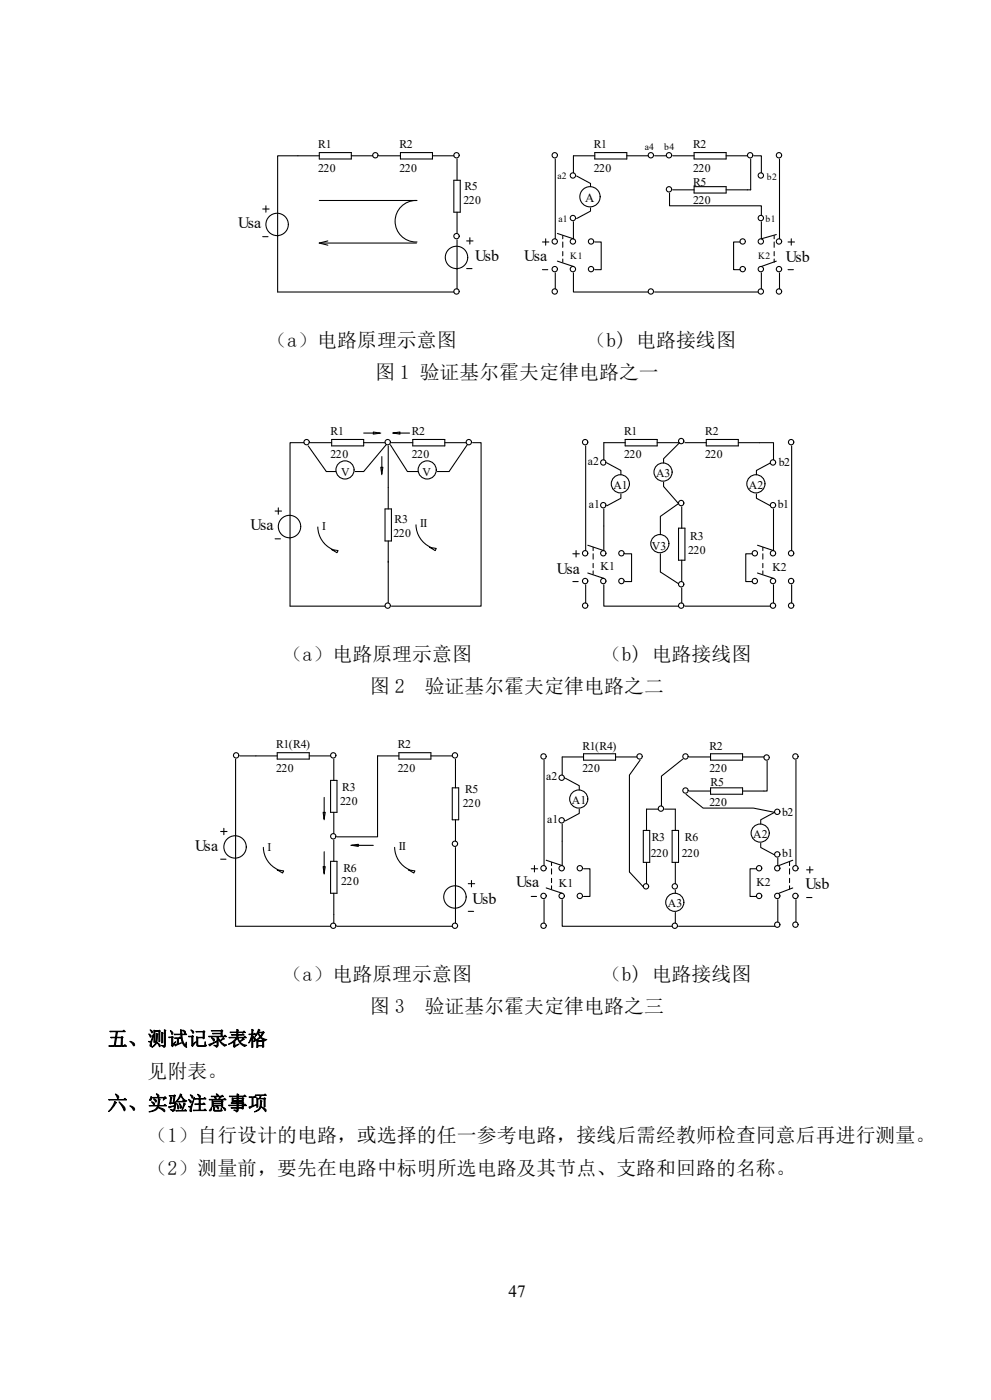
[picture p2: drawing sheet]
<svg xmlns="http://www.w3.org/2000/svg" width="184mm" height="260mm" viewBox="0 0 184 260" stroke-linecap="round" stroke-linejoin="round" font-family="sans-serif">
<g fill="none" stroke="#000" stroke-width=".2">
<path d="M48.8 38.8h1.2M49.4 38.2v1.2M59.3 28.9h-7.7v25.3h32.7M59.3 28.3h5.9v1.2h-5.9zM59.3 37.2h18M65.2 28.9h4M70.4 28.9h4M74.4 28.3h5.9v1.2h-5.9zM77.4 37.2a3.9 3.9 0 0 0-4 3.9 3.9 3.9 0 0 0 4 3.8M80.3 28.9h4M84.3 33.5h1.2v5.9h-1.2zM84.9 29.5v4"/>
<path d="M84.9 39.4v4M103.1 29.5v14.9M107.1 32.7l2.6 1.4v.6M109.7 38.6v.6l-2.6 1.4M110.5 28.9h-4v3.2M110.5 28.3h5.9v1.2h-5.9zM116.4 28.9h4M121.6 28.9h2.1M124.3 35.9v2.3h17.1v1.8M124.9 28.9h4M124.9 35.3h4M128.9 28.3h5.9v1.2h-5.9z"/>
<path d="M128.9 34.7h5.9v1.2h-5.9zM134.8 28.9h4M139.4 29.5v5.8h-4.6M140 28.9h1.4v3.2M144.8 29.5v14.9M48.8 44h1M59.3 45.1h18M59.3 45.1l1.6 .4M60.9 44.7l-1.6 .4M84.9 44.6v9M86.7 44.7h1.1M86.7 49.9h.9"/>
<path d="M87.3 44.2v1.1M100.7 50.1h1M100.7 44.9h1.2M101.3 44.4v1.1M103.1 50.7v2.9M103.5 48.5l3 1M104.5 43.8v.6M104.5 44.9v1M104.5 46.7v.8M104.5 48.1v.6M106.5 50.7v3.5h13.9M106.5 41.2v3.2l-3-1"/>
<path d="M110.5 44.9h1.1v5.2h-1.1M121.6 54.2h19.2M137.4 44.9h-1.2v5.2h1.2M141.4 41.2v3.2l2.8-.8M141.4 50.7v2.9M143.8 43.8v.6M143.8 44.9v1M143.8 46.7v.8M143.8 48.1v.6M144.2 48.5l-2.8 1M144.8 50.7v2.9M146.3 50.1h1"/>
<path d="M146.3 44.9h1.2M146.9 44.4v1.1"/>
<circle cx="69.7" cy="28.8" r=".5"/>
<circle cx="84.8" cy="28.8" r=".49"/>
<circle cx="103" cy="28.8" r=".5"/>
<circle cx="106.4" cy="32.6" r=".49"/>
<circle cx="109.6" cy="36.5" r="1.88"/>
<circle cx="120.9" cy="28.8" r=".49"/>
<circle cx="124.2" cy="28.8" r=".49"/>
<circle cx="124.2" cy="35.2" r=".49"/>
<circle cx="139.3" cy="28.8" r=".49"/>
<circle cx="141.3" cy="32.6" r=".5"/>
<circle cx="144.7" cy="28.8" r=".49"/>
<circle cx="51.5" cy="41.7" r="2.08"/>
<circle cx="84.8" cy="43.9" r=".49"/>
<circle cx="84.8" cy="54.1" r=".49"/>
<circle cx="84.8" cy="47.8" r="2.08"/>
<circle cx="103" cy="54.1" r=".49"/>
<circle cx="103" cy="44.8" r=".49"/>
<circle cx="103" cy="50" r=".49"/>
<circle cx="106.4" cy="40.5" r=".49"/>
<circle cx="106.4" cy="44.8" r=".49"/>
<circle cx="106.4" cy="50" r=".49"/>
<circle cx="109.8" cy="44.8" r=".49"/>
<circle cx="109.8" cy="50" r=".49"/>
<circle cx="120.9" cy="54.1" r=".49"/>
<circle cx="137.9" cy="44.8" r=".49"/>
<circle cx="137.9" cy="50" r=".49"/>
<circle cx="141.3" cy="40.5" r=".5"/>
<circle cx="141.3" cy="54.1" r=".5"/>
<circle cx="141.3" cy="44.8" r=".5"/>
<circle cx="141.3" cy="50" r=".5"/>
<circle cx="144.7" cy="54.1" r=".49"/>
<circle cx="144.7" cy="44.8" r=".49"/>
<circle cx="144.7" cy="50" r=".49"/>
</g>
<path d="M43.4 78.7h104.8v38.6h-104.8z" fill-rule="evenodd" fill="#fff"/>
<g fill="none" stroke="#000" stroke-width=".2">
<path d="M51.1 94.9h1.2M51.7 94.3v1.2M56.4 82.2h-2.5v30.4h17.6M57.2 82.8l3.4 4.8h1.8M57.6 82.2h4M59 97.9a4.7 4.7 0 0 0 2.7 4.1M61.6 81.6h5.9v1.2h-5.9zM67.5 80.4h3l-1.2-.2v.4l1.4-.2M67.5 82.2h4M70.9 84.8v3.2l.2-1.2h-.4l.2 1.4M71.5 94.5h1.2v6h-1.2zM71.7 82.6l-4.2 5h-1.6"/>
<path d="M72.1 82.8v11.7M72.5 82.6l3.2 5h1.9M72.7 82.2h4M72.9 80.4l1.4-.2v.4l-1.2-.2h3M76.7 81.6h5.9v1.2h-5.9zM77.2 97.5a4.7 4.7 0 0 0 2.7 4.1M82.6 82.2h4M86.8 82.6l-3.4 5h-2.2M87.8 82.2h1.5v30.4h-16.6M108.8 82.8v19.5M112.1 94.5v7.8l-2.9-1M112.7 86l2.6 1.4v.8"/>
<path d="M115.3 91.7v.8l-2.6 1.4M116.1 82.2h-4v3.2M116.1 81.6h5.9v1.2h-5.9zM122 82.2h4M123.2 89.6v.8l2.8 3.1-3.4 2.4v3.4M126 98.1h1.2v6h-1.2zM126.2 82.2l-3 3v.8M126.6 94.1v4M127.2 82.2h4M131.2 81.6h5.9v1.2h-5.9zM137.1 82.2h6.5v3.2M140.5 91.7v.8l2.5 1.4"/>
<path d="M143 86l-2.5 1.4v.8M143.6 94.5v7.8l-2.9-1M147 82.8v19.5M51.1 100.1h1M61.6 102.1l1.2 .2-.2 .4zM72.1 100.5v11.5M79.8 101.7l1.2 .2-.2 .4zM106.4 108h1M106.4 102.9h1.2M107 102.3v1.2M108.8 108.6v3.4M109.2 106.4l2.9 1"/>
<path d="M110.1 101.7v.6M110.1 102.9v1M110.1 104.6v.8M110.1 106v.6M112.1 108.6v4h13.9M116.1 102.9h1.2v5.1h-1.2M122.6 102.9v3.3l3.4 2.2M126.6 104.1v3.9M126.6 109.2v2.8M127.2 112.6h15.8M139.7 102.9h-1.2v5.1h1.2M140.7 106.4l2.9 1"/>
<path d="M141.7 101.7v.6M141.7 102.9v1M141.7 104.6v.8M141.7 106v.6M143.6 108.6v3.4M147 108.6v3.4"/>
<circle cx="53.8" cy="97.8" r="2.08"/>
<circle cx="56.9" cy="82.1" r=".5"/>
<circle cx="64.1" cy="87.3" r="1.69"/>
<circle cx="72" cy="82.1" r=".5"/>
<circle cx="79.3" cy="87.3" r="1.69"/>
<circle cx="87.1" cy="82.1" r=".5"/>
<circle cx="108.7" cy="82.1" r=".5"/>
<circle cx="112" cy="85.9" r=".5"/>
<circle cx="112" cy="93.8" r=".5"/>
<circle cx="115.2" cy="89.9" r="1.69"/>
<circle cx="123.1" cy="87.7" r="1.69"/>
<circle cx="126.5" cy="81.9" r=".5"/>
<circle cx="126.5" cy="93.4" r=".5"/>
<circle cx="140.4" cy="89.9" r="1.69"/>
<circle cx="143.5" cy="85.9" r=".5"/>
<circle cx="143.5" cy="93.8" r=".5"/>
<circle cx="146.9" cy="82.1" r=".5"/>
<circle cx="72" cy="112.5" r=".5"/>
<circle cx="108.7" cy="112.5" r=".5"/>
<circle cx="108.7" cy="102.8" r=".5"/>
<circle cx="108.7" cy="107.9" r=".5"/>
<circle cx="112" cy="107.9" r=".5"/>
<circle cx="112" cy="102.8" r=".5"/>
<circle cx="115.4" cy="102.8" r=".5"/>
<circle cx="115.4" cy="107.9" r=".5"/>
<circle cx="122.5" cy="101" r="1.69"/>
<circle cx="126.5" cy="112.5" r=".5"/>
<circle cx="126.5" cy="108.5" r=".5"/>
<circle cx="140.2" cy="107.9" r=".5"/>
<circle cx="140.2" cy="102.8" r=".5"/>
<circle cx="143.5" cy="112.5" r=".5"/>
<circle cx="143.5" cy="102.8" r=".5"/>
<circle cx="143.5" cy="107.9" r=".5"/>
<circle cx="146.9" cy="112.5" r=".5"/>
<circle cx="146.9" cy="107.9" r=".5"/>
<circle cx="146.9" cy="102.8" r=".5"/>
</g>
<path d="M33.4 137h124.7v39.8h-124.7z" fill-rule="evenodd" fill="#fff"/>
<g fill="none" stroke="#000" stroke-width=".2">
<path d="M51.5 139.8h5.9v1.2h-5.9zM74.1 139.8h5.9v1.2h-5.9zM41 154.4h1.2M41 159.6h1M41.6 153.8v1.2M43.7 141v31h17.7M44.5 140.4h7M48.9 157.4a4.6 4.6 0 0 0 2.7 4.1M57.4 140.4h4M60.2 148.1v4l.2-1.2h-.4l.2 1.4M60.2 158.2v4l.2-1.2h-.4l.2 1.4M61.4 144.9h1.2v6h-1.2z"/>
<path d="M61.4 160h1.2v5.9h-1.2zM62 141v3.9M62 150.9v3.9M62 156v4M65.2 157l1.3-.2v.4l-1.1-.2h3.9M73.3 157.4a4.6 4.6 0 0 0 2.7 4.1M74.1 140.4h-4v15h-7.5M80 140.4h4M84 146.3h1.2v6h-1.2zM84.6 141v5.3M84.6 152.3v3.9M84.6 157.4v14.1"/>
<path d="M101 141.2v19.6M104.4 153.1v7.7l-3-1M105 144.6l2.6 1.3v.8M107.6 150.3v.8l-2.6 1.4M108.4 140.6h-4v3.4M108.4 140h5.9v1.2h-5.9zM114.3 140.6h4M118.9 141.2l-2 2.8v18l2.6 2.7M119.5 154.2h1.2v6h-1.2zM122.2 150.3h-2.1v3.9M123.4 150.3h2v3.9M124.8 154.2h1.2v6h-1.2z"/>
<path d="M126.8 141l-4 3.2v5.5M127.4 147.5l3.2 2.6h9.3l3.9 .8-2.5 1.4v.8M128 140.6h3.9M128 146.9h3.9M131.9 140h6v1.2h-6zM131.9 146.3h6v1.2h-6zM137.9 140.6h4M141.3 156.6v.8l2.5 1.4M142.5 141.4v5.5h-4.6M144.4 159.4v1.4M147.2 159.8l-2.6 1M147.8 141.2v19.6"/>
<path d="M51.5 161.6l1.2 .2-.2 .4zM62 165.9v5.6M62.6 172h21.4M75.9 161.6l1.1 .2-.2 .4zM87 164.1h1.1M87 169.3h.9M87.6 163.5v1.2M98.7 166.5h.9M98.7 161.4h1.1M99.2 160.8v1.2M101 167.1v4.4M101.4 164.9l3 1"/>
<path d="M102.4 160.2v.6M102.4 161.4v1M102.4 163.1v.8M102.4 164.5v.6M104.4 167.1v4.9h20.4M108.4 161.4h1.2v5.1h-1.2M120.1 160.2v3.9M125.4 160.2v3.9M125.4 165.3v.6M125.4 169.5v2M126 172h17.8M140.5 161.4h-1.2v5.1h1.2"/>
<path d="M144.4 167.1v4.2M146.6 160.2v.6M146.6 161.4v1M146.6 163.1v.8M146.6 164.5v.6M147.2 164.9l-2.6 1M147.8 167.1v4.2M149.8 166.7h1M149.8 161.6h1.2M150.4 161v1.2"/>
<circle cx="43.7" cy="157.3" r="2.08"/>
<circle cx="43.8" cy="140.3" r=".49"/>
<circle cx="61.9" cy="155.3" r=".5"/>
<circle cx="61.9" cy="140.3" r=".49"/>
<circle cx="84.5" cy="156.7" r=".5"/>
<circle cx="84.5" cy="140.3" r=".5"/>
<circle cx="100.9" cy="140.5" r=".49"/>
<circle cx="104.3" cy="152.4" r=".5"/>
<circle cx="104.3" cy="144.5" r=".49"/>
<circle cx="107.5" cy="148.4" r="1.68"/>
<circle cx="118.8" cy="140.5" r=".49"/>
<circle cx="122.7" cy="150.2" r=".5"/>
<circle cx="127.3" cy="146.8" r=".5"/>
<circle cx="127.3" cy="140.5" r=".5"/>
<circle cx="141.2" cy="154.7" r="1.68"/>
<circle cx="142.4" cy="140.7" r=".5"/>
<circle cx="144.3" cy="158.7" r=".5"/>
<circle cx="144.3" cy="150.8" r=".5"/>
<circle cx="147.7" cy="140.5" r=".5"/>
<circle cx="61.9" cy="171.9" r=".49"/>
<circle cx="84.5" cy="171.9" r=".5"/>
<circle cx="84.5" cy="166.6" r="2.08"/>
<circle cx="100.9" cy="166.4" r=".5"/>
<circle cx="100.9" cy="161.3" r=".49"/>
<circle cx="100.9" cy="171.9" r=".49"/>
<circle cx="104.3" cy="166.4" r=".5"/>
<circle cx="104.3" cy="161.3" r=".49"/>
<circle cx="107.7" cy="166.4" r=".49"/>
<circle cx="107.7" cy="161.3" r=".49"/>
<circle cx="120" cy="164.6" r=".49"/>
<circle cx="125.3" cy="164.6" r=".5"/>
<circle cx="125.3" cy="171.9" r=".5"/>
<circle cx="125.3" cy="167.6" r="1.68"/>
<circle cx="141" cy="166.4" r=".5"/>
<circle cx="141" cy="161.3" r=".5"/>
<circle cx="144.3" cy="171.7" r=".5"/>
<circle cx="144.3" cy="166.4" r=".5"/>
<circle cx="144.3" cy="161.3" r=".5"/>
<circle cx="147.7" cy="171.7" r=".5"/>
<circle cx="147.7" cy="166.4" r=".5"/>
<circle cx="147.7" cy="161.3" r=".5"/>
</g>
<g font-size="3.7">
<text x="49.6" y="64.4">（a）电路原理示意图</text>
<text x="108.9" y="64.4">（b) 电路接线图</text>
<text x="69.6" y="70.4">图 1 验证基尔霍夫定律电路之一</text>
<text x="52.5" y="122.7">（a）电路原理示意图</text>
<text x="111.8" y="122.7">（b) 电路接线图</text>
<text x="68.7" y="128.8">图 2</text>
<text x="78.9" y="128.8">验证基尔霍夫定律电路之二</text>
<text x="52.5" y="182.2">（a）电路原理示意图</text>
<text x="111.8" y="182.2">（b) 电路接线图</text>
<text x="68.7" y="188.2">图 3</text>
<text x="78.9" y="188.2">验证基尔霍夫定律电路之三</text>
<text x="20" y="194.2">五、测试记录表格</text>
<text x="27.4" y="200.2">见附表。</text>
<text x="20" y="206.2">六、实验注意事项</text>
<text x="27.4" y="212.2">（1）自行设计的电路，或选择的任一参考电路，接线后需经教师检查同意后再进行测量。</text>
<text x="27.4" y="218.2">（2）测量前，要先在电路中标明所选电路及其节点、支路和回路的名称。</text>
</g>
<text font-size="3.2" x="94.4" y="240.9">47</text>
<g font-size="3">
<text x="44.2" y="42.4">Usa</text>
<text x="88.2" y="48.5">Usb</text>
<text x="97.4" y="48.5">Usa</text>
<text x="145.9" y="48.7">Usb</text>
<text x="46.5" y="98.5">Usa</text>
<text x="103.4" y="106.6">Usa</text>
<text x="36.2" y="158">Usa</text>
<text x="87.7" y="167.9">Usb</text>
<text x="95.9" y="164.7">Usa</text>
<text x="149.6" y="165.1">Usb</text>
</g>
<text font-size="2.4" x="108.7" y="37.4">A</text>
<g font-size="2.2">
<text x="59.1" y="27.6">R1</text>
<text x="74.2" y="27.6">R2</text>
<text x="110.3" y="27.6">R1</text>
<text x="128.7" y="27.6">R2</text>
<text x="59.1" y="31.9">220</text>
<text x="74.2" y="31.9">220</text>
<text x="86.3" y="35.3">R5</text>
<text x="110.3" y="31.9">220</text>
<text x="128.7" y="31.9">220</text>
<text x="128.7" y="34.5">R5</text>
<text x="86.1" y="37.8">220</text>
<text x="128.7" y="37.8">220</text>
<text x="61.4" y="80.8">R1</text>
<text x="76.5" y="80.8">R2</text>
<text x="115.9" y="80.8">R1</text>
<text x="131" y="80.8">R2</text>
<text x="61.4" y="85">220</text>
<text x="63.4" y="88.4">V</text>
<text x="76.5" y="85">220</text>
<text x="78.4" y="88.4">V</text>
<text x="109.2" y="86.4">a2</text>
<text x="115.9" y="85">220</text>
<text x="121.8" y="88.6">A3</text>
<text x="131" y="85">220</text>
<text x="144.6" y="86.6">b2</text>
<text x="109.4" y="94.3">a1</text>
<text x="113.9" y="90.8">A1</text>
<text x="139.1" y="90.8">A2</text>
<text x="144.4" y="94.3">b1</text>
<text x="59.8" y="98.5">I</text>
<text x="73.1" y="99.7">220</text>
<text x="73.3" y="97.1">R3</text>
<text x="78" y="97.9">II</text>
<text x="128.2" y="100.3">R3</text>
<text x="111.5" y="105.8">K1</text>
<text x="121" y="102.1">V3</text>
<text x="127.8" y="102.9">220</text>
<text x="143.4" y="106">K2</text>
<text x="51.3" y="139">R1(R4)</text>
<text x="51.3" y="143.4">220</text>
<text x="73.9" y="139">R2</text>
<text x="73.9" y="143.4">220</text>
<text x="108.2" y="139.2">R1(R4)</text>
<text x="108.2" y="143.4">220</text>
<text x="131.8" y="139.2">R2</text>
<text x="131.8" y="143.4">220</text>
<text x="63.2" y="149.5">220</text>
<text x="63.6" y="146.9">R3</text>
<text x="86" y="149.9">220</text>
<text x="86.4" y="147.3">R5</text>
<text x="101.4" y="144.9">a2</text>
<text x="106.2" y="149.3">A1</text>
<text x="131.8" y="149.7">220</text>
<text x="131.9" y="145.9">R5</text>
<text x="101.6" y="152.9">a1</text>
<text x="139.9" y="155.6">A2</text>
<text x="145.2" y="151.5">b2</text>
<text x="49.7" y="158">I</text>
<text x="63.8" y="162">R6</text>
<text x="74.1" y="157.8">II</text>
<text x="120.8" y="159.2">220</text>
<text x="121" y="156.2">R3</text>
<text x="126.6" y="159.2">220</text>
<text x="127.2" y="156.2">R6</text>
<text x="145.2" y="159.2">b1</text>
<text x="63.4" y="164.3">220</text>
<text x="103.8" y="164.7">K1</text>
<text x="140.5" y="164.5">K2</text>
<text x="124" y="168.5">A3</text>
</g>
<g font-size="1.8">
<text x="119.8" y="27.9">a4</text>
<text x="123.3" y="27.9">b4</text>
<text x="103.5" y="33.3">a2</text>
<text x="142.4" y="33.5">b2</text>
<text x="103.7" y="41.2">a1</text>
<text x="142.2" y="41.2">b1</text>
<text x="105.9" y="48.1">K1</text>
<text x="140.8" y="48.1">K2</text>
</g>
</svg>
